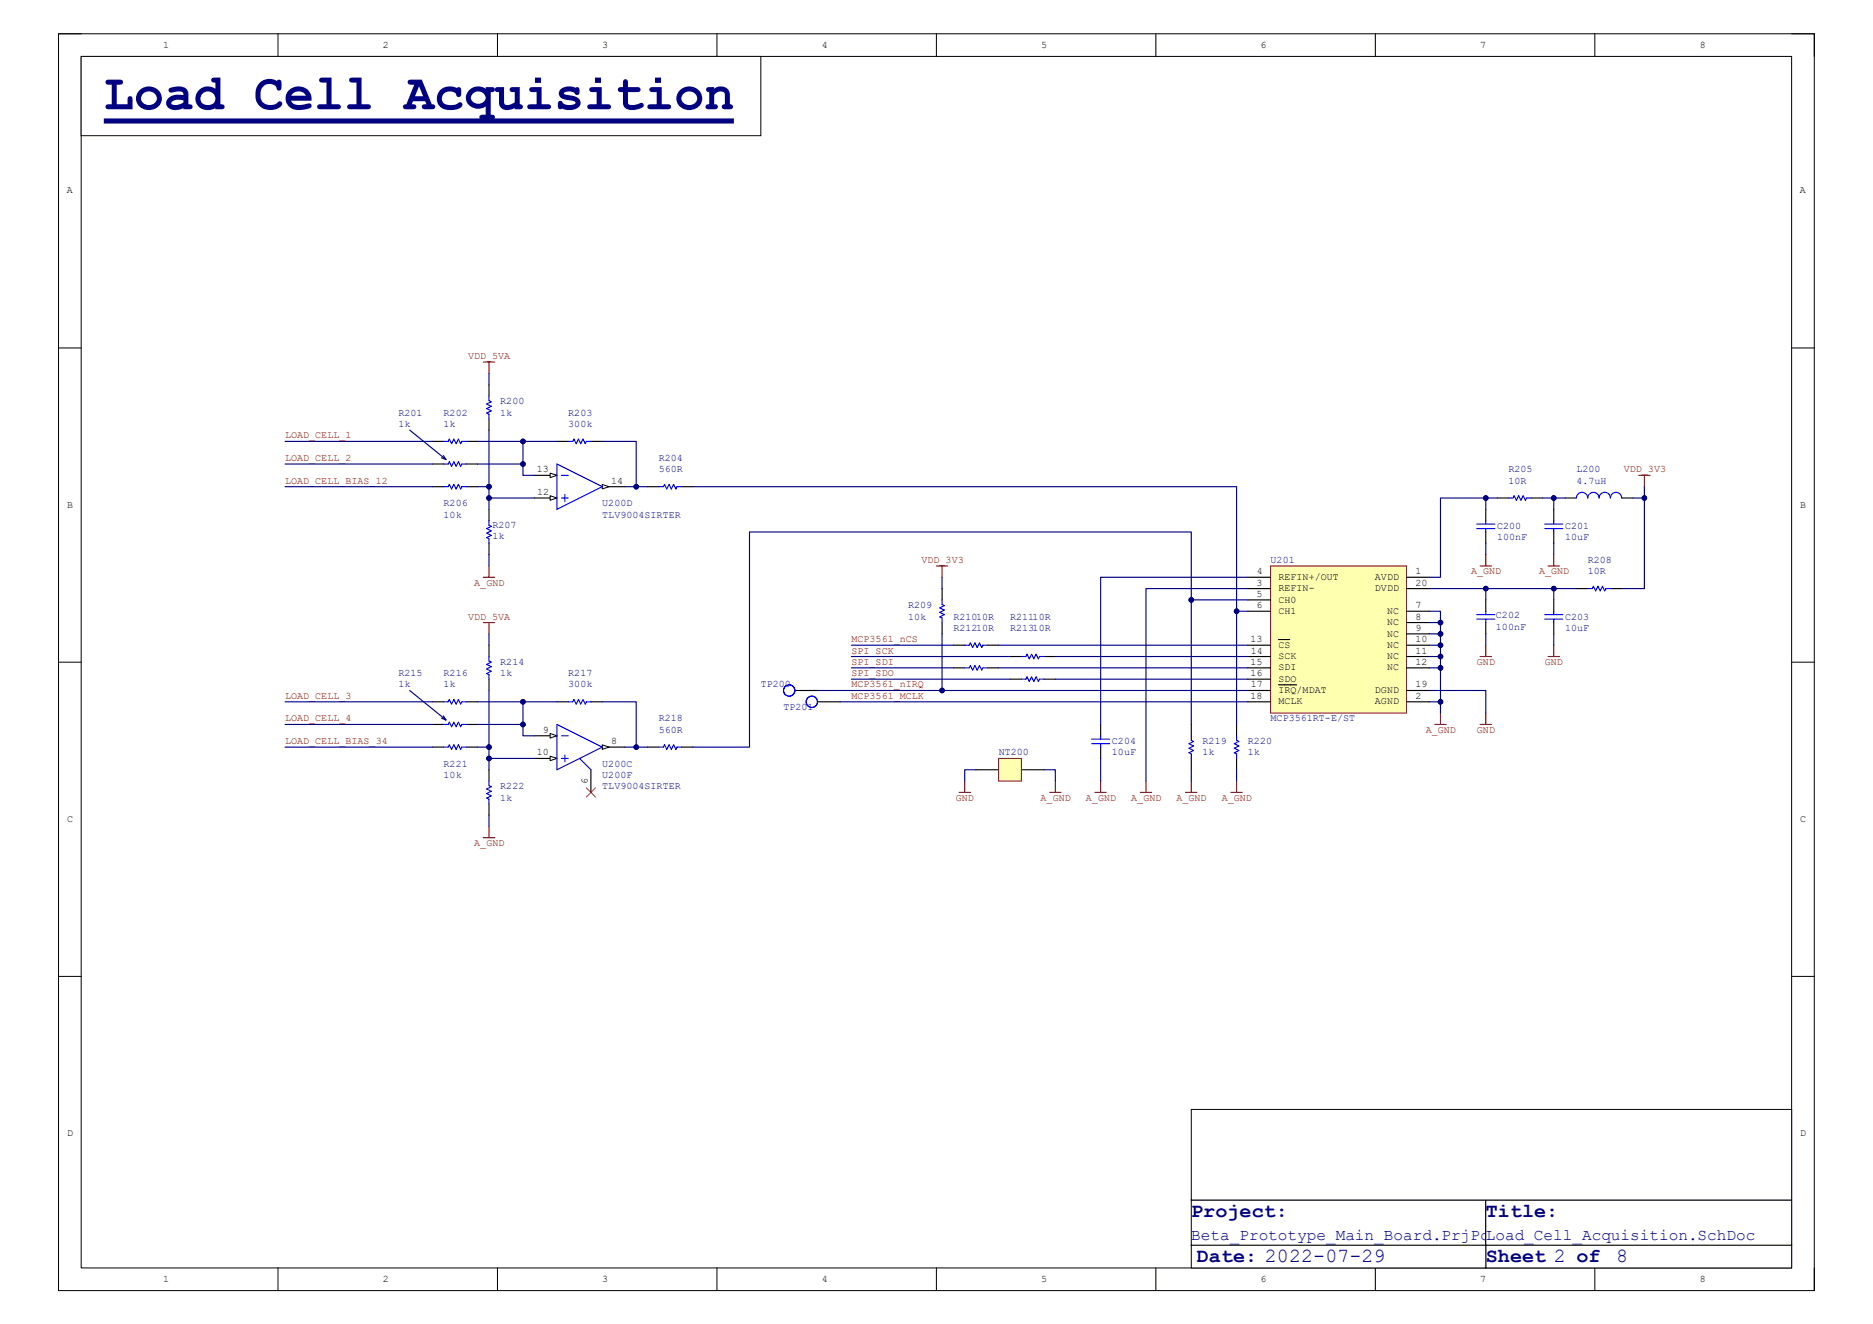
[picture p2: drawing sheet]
<svg xmlns="http://www.w3.org/2000/svg" width="420mm" height="297mm" viewBox="0 0 420 297" stroke-linecap="round" stroke-linejoin="round" font-family="sans-serif">
<path d="M13.1 7.6h393.7v281.9h-393.7z" fill="none" stroke="#000" stroke-width=".22"/>
<path d="M18.2 12.7h383.5v271.7h-383.5z" fill-rule="evenodd" fill="#fff"/>
<g fill="none" stroke="#000" stroke-width=".22">
<path d="M13.1 7.6h5.1M18.2 12.7h383.5v271.7h-383.5zM62.3 7.6v5.1M111.5 7.6v5.1M160.8 7.6v5.1M210 7.6v5.1M259.2 7.6v5.1M308.4 7.6v5.1M357.6 7.6v5.1M401.7 7.6h5.1v5.1M13.1 78.1h5.1M401.7 78.1h5.1"/>
<path d="M13.1 148.5h5.1M401.7 148.5h5.1M13.1 219h5.1M401.7 219h5.1M62.3 284.4v5.1M111.5 284.4v5.1M160.8 284.4v5.1M210 284.4v5.1M259.2 284.4v5.1M308.4 284.4v5.1M357.6 284.4v5.1M406.8 284.4v5.1"/>
</g>
<path d="M91.9 96.5l8.1 6.6M99 102.7l1 .4M99.4 102.2l.6 .9" fill="none" stroke="#000080" stroke-width=".25"/>
<path d="M367.5 106.6h2.5M368.7 106.6v2.6M331.9 127h2.5M333.2 124.4v2.6M347.1 127h2.6M348.4 124.4v2.6M323 160v2.5M331.9 147.3h2.5M333.2 144.7v2.6M333.2 160v2.5M321.7 162.5h2.6M331.9 162.5h2.5" fill="none" stroke="#800000" stroke-width=".25"/>
<path d="M333.2 114.3v2.5M333.2 119.3v2.6M335.7 111.7h2.5M343.3 111.7h2.6M350.9 111.7h2.6M363.6 111.7h2.6M333.2 134.6v2.5M333.2 139.7v2.5M353.5 132h2.5M361.1 132h2.5M246.8 162.5v2.6M246.8 167.6v2.5" fill="none" stroke="#000" stroke-width=".25"/>
<g fill="none" stroke="#00f" stroke-width=".25">
<path d="M331.1 117.6h4.1M331.1 118.6h4.1M333.2 116.8v.8M333.2 118.6v.7M338.2 111.7h1.1l.2-.5 .5 1 .5-1 .5 1 .5-1 .6 1 .2-.5h1M353.5 111.7a1.27 1.27 0 0 1 1.3-1.3 1.27 1.27 0 0 1 1.2 1.3 1.27 1.27 0 0 1 1.3-1.3 1.27 1.27 0 0 1 1.3 1.3 1.27 1.27 0 0 1 1.2-1.3 1.27 1.27 0 0 1 1.3 1.3 1.27 1.27 0 0 1 1.3-1.3 1.27 1.27 0 0 1 1.2 1.3M331.1 137.9h4.1M331.1 138.9h4.1M333.2 137.1v.8M333.2 138.9v.8M356 132h1l.3-.5 .5 1 .5-1 .5 1 .5-1 .5 1 .3-.5h1M244.8 165.8h4"/>
<path d="M244.8 166.8h4M246.8 165.1v.7M246.8 166.8v.8"/>
</g>
<path d="M284.9 127h30.5v33h-30.5z" fill-rule="evenodd" fill="#ffffb0"/>
<path d="M284.9 127h30.5v33h-30.5z" fill="none" stroke="#800000" stroke-width=".22"/>
<g fill="none" stroke="#000" stroke-width=".25">
<path d="M145.2 109.2h2.5M152.8 109.2h2.6M211.2 132v2.6M211.2 139.7v2.5M279.8 129.5h5.1M279.8 132h5.1M279.8 134.6h5.1M279.8 137.1h5.1M315.4 129.5h5.1M315.4 132h5.1M315.4 137.1h5.1M315.4 139.7h5.1"/>
<path d="M178.2 154.9h5.1M183.3 157.4h5.1M213.8 144.7h2.5M213.8 149.8h2.5M221.4 144.7h2.5M221.4 149.8h2.5M226.5 147.3h2.5M226.5 152.4h2.5M234.1 147.3h2.5M234.1 152.4h2.5M279.8 157.4h5.1M279.8 144.7h5.1"/>
<path d="M279.8 147.3h5.1M279.8 149.8h5.1M279.8 152.4h5.1M279.8 154.9h5.1M286.7 143.5h2.5M286.7 153.6h4M315.4 157.4h5.1M315.4 142.2h5.1M315.4 144.7h5.1M315.4 147.3h5.1M315.4 149.8h5.1M315.4 154.9h5.1"/>
<path d="M145.2 167.6h2.5M152.8 167.6h2.6M267.1 162.5v2.6M267.1 170.1v2.6M277.3 162.5v2.6M277.3 170.1v2.6"/>
</g>
<path d="M210 127h2.5M211.2 127v2.5M245.5 177.8h2.6M246.8 175.2v2.6M255.7 177.8h2.5M257 175.2v2.6M265.9 177.8h2.5M267.1 175.2v2.6M276 177.8h2.6M277.3 175.2v2.6" fill="none" stroke="#800000" stroke-width=".25"/>
<g fill="none" stroke="#00f" stroke-width=".25">
<path d="M147.7 109.2h1.1l.2-.5 .5 1 .5-1 .5 1 .5-1 .6 1 .2-.5h1M211.2 134.6v1l.6 .2-1.1 .6 1.1 .5-1.1 .5 1.1 .5-1.1 .5 .5 .2v1.1M216.3 144.7h1l.3-.5 .5 1 .5-1 .5 1 .5-1 .5 1 .3-.5h1M216.3 149.8h1l.3-.5 .5 1 .5-1 .5 1 .5-1 .5 1 .3-.5h1M229 147.3h1l.3-.5 .5 1 .5-1 .5 1 .5-1 .5 1 .3-.5h1M229 152.4h1l.3-.6 .5 1.1 .5-1.1 .5 1.1 .5-1.1 .5 1.1 .3-.5h1M147.7 167.6h1.1l.2-.5 .5 1 .5-1 .5 1 .5-1 .6 1 .2-.5h1M267.1 165.1v1l.5 .2-1 .5 1 .5-1 .6 1 .5-1 .5 .5 .2v1M277.3 165.1v1l.5 .2-1 .5 1 .5-1 .6 1 .5-1 .5 .5 .2v1"/>
<circle cx="177" cy="154.9" r="1.27"/>
<circle cx="182" cy="157.4" r="1.27"/>
</g>
<path d="M18.2 12.7h152.4v17.7h-152.4z" fill-rule="evenodd" fill="#fff"/>
<path d="M18.2 12.7h152.4v17.7h-152.4z" fill="none" stroke="#000" stroke-width=".22"/>
<path d="M23.3 27.1h141.3" fill="none" stroke="#000080" stroke-width="1.1" stroke-linecap="butt"/>
<g fill="none" stroke="#00f" stroke-width=".25">
<path d="M99.5 99h1l.3-.5 .5 1 .5-1 .5 1 .5-1 .5 1 .2-.5h1.1M109.6 88.9v1l.6 .2-1.1 .5 1.1 .5-1.1 .6 1.1 .5-1.1 .5 .5 .2v1M127.4 99h1l.3-.5 .5 1 .5-1 .5 1 .5-1 .5 1 .3-.5h1M99.5 109.2h1l.3-.5 .5 1 .5-1 .5 1 .5-1 .5 1 .2-.5h1.1M99.5 104.1h1l.3-.5 .5 1 .5-1 .5 1 .5-1 .5 1 .2-.5h1.1M109.6 116.8v1l.6 .3-1.1 .5 1.1 .5-1.1 .5 1.1 .5-1.1 .5 .5 .3v1M99.5 157.4h1l.3-.5 .5 1 .5-1 .5 1 .5-1 .5 1 .2-.5h1.1M109.6 147.3v1l.6 .2-1.1 .6 1.1 .5-1.1 .5 1.1 .5-1.1 .5 .5 .2v1.1M127.4 157.4h1l.3-.5 .5 1 .5-1 .5 1 .5-1 .5 1 .3-.5h1M99.5 167.6h1l.3-.5 .5 1 .5-1 .5 1 .5-1 .5 1 .2-.5h1.1M99.5 162.5h1l.3-.5 .5 1 .5-1 .5 1 .5-1 .5 1 .2-.5h1.1M109.6 175.2v1l.6 .3-1.1 .5 1.1 .5-1.1 .5 1.1 .5-1.1 .5 .5 .3v1"/>
<path d="M130 170.1l2.5 2.6"/>
</g>
<g fill="none" stroke="#000" stroke-width=".25">
<path d="M96.9 99h2.6M104.6 99h2.5M109.6 86.3v2.6M109.6 93.9v2.6M124.9 99h2.5M132.5 99h2.5M96.9 109.2h2.6M96.9 104.1h2.6M104.6 109.2h2.5M104.6 104.1h2.5M109.6 114.3v2.5M109.6 121.9v2.5"/>
<path d="M96.9 157.4h2.6M104.6 157.4h2.5M109.6 144.7v2.6M109.6 152.4v2.5M124.9 157.4h2.5M132.5 157.4h2.5M96.9 167.6h2.6M96.9 162.5h2.6M104.6 167.6h2.5M104.6 162.5h2.5M109.6 172.7v2.5M119.8 170.1h5.1"/>
<path d="M132.5 172.7v5.1M109.6 180.3v2.5"/>
</g>
<path d="M108.4 81.2h2.5M109.6 81.2v2.6M108.4 139.7h2.5M108.4 129.5h2.5M109.6 127v2.5M109.6 139.7v2.5M108.4 187.9h2.5M109.6 185.4v2.5" fill="none" stroke="#800000" stroke-width=".25"/>
<path d="M131.5 176.7l2 2.1M133.5 176.7l-2 2.1" fill="none" stroke="#f00" stroke-width=".22"/>
<path d="M123.4 169.6l1.5 .5-1.5 .5z" fill="#f8fcff"/>
<path d="M123.4 169.6l1.5 .5-1.5 .5z" fill="none" stroke="#000" stroke-width=".22"/>
<path d="M119.8 165.1h5.1" fill="none" stroke="#000" stroke-width=".25"/>
<path d="M123.4 164.5l1.5 .6-1.5 .5z" fill="#f8fcff"/>
<path d="M123.4 164.5l1.5 .6-1.5 .5z" fill="none" stroke="#000" stroke-width=".22"/>
<path d="M135 167.6h5.1" fill="none" stroke="#000" stroke-width=".25"/>
<path d="M135 167.1l1.6 .5-1.6 .5z" fill="#f8fcff"/>
<path d="M135 167.1l1.6 .5-1.6 .5z" fill="none" stroke="#000" stroke-width=".22"/>
<path d="M124.9 162.5l10.1 5.1-10.1 5.1zM125.9 165.1h1.5M125.9 170.1h1.5M126.7 169.4v1.5" fill="none" stroke="#00f" stroke-width=".25"/>
<path d="M119.8 111.7h5.1" fill="none" stroke="#000" stroke-width=".25"/>
<path d="M123.4 111.2l1.5 .5-1.5 .5z" fill="#f8fcff"/>
<path d="M123.4 111.2l1.5 .5-1.5 .5z" fill="none" stroke="#000" stroke-width=".22"/>
<path d="M119.8 106.6h5.1" fill="none" stroke="#000" stroke-width=".25"/>
<path d="M123.4 106.1l1.5 .5-1.5 .5z" fill="#f8fcff"/>
<path d="M123.4 106.1l1.5 .5-1.5 .5z" fill="none" stroke="#000" stroke-width=".22"/>
<path d="M135 109.2h5.1" fill="none" stroke="#000" stroke-width=".25"/>
<path d="M135 108.7l1.6 .5-1.6 .5z" fill="#f8fcff"/>
<path d="M135 108.7l1.6 .5-1.6 .5z" fill="none" stroke="#000" stroke-width=".22"/>
<path d="M124.9 104.1l10.1 5.1-10.1 5.1zM125.9 106.6h1.5M125.9 111.7h1.5M126.7 111v1.5" fill="none" stroke="#00f" stroke-width=".25"/>
<path d="M320.5 139.7h2.5" fill="none" stroke="#000080" stroke-width=".25"/>
<circle cx="323" cy="139.7" r=".51" fill="#000080"/>
<circle cx="323" cy="139.7" r=".51" fill="none" stroke="#000080" stroke-width=".22"/>
<path d="M320.5 142.2h2.5" fill="none" stroke="#000080" stroke-width=".25"/>
<circle cx="323" cy="142.2" r=".51" fill="#000080"/>
<circle cx="323" cy="142.2" r=".51" fill="none" stroke="#000080" stroke-width=".22"/>
<path d="M320.5 144.7h2.5" fill="none" stroke="#000080" stroke-width=".25"/>
<circle cx="323" cy="144.7" r=".51" fill="#000080"/>
<circle cx="323" cy="144.7" r=".51" fill="none" stroke="#000080" stroke-width=".22"/>
<path d="M320.5 147.3h2.5" fill="none" stroke="#000080" stroke-width=".25"/>
<circle cx="323" cy="147.3" r=".51" fill="#000080"/>
<circle cx="323" cy="147.3" r=".51" fill="none" stroke="#000080" stroke-width=".22"/>
<path d="M320.5 149.8h2.5" fill="none" stroke="#000080" stroke-width=".25"/>
<circle cx="323" cy="149.8" r=".51" fill="#000080"/>
<circle cx="323" cy="149.8" r=".51" fill="none" stroke="#000080" stroke-width=".22"/>
<path d="M320.5 154.9h12.7v5.1M323 157.4v2.6" fill="none" stroke="#000080" stroke-width=".25"/>
<circle cx="323" cy="157.4" r=".51" fill="#000080"/>
<circle cx="323" cy="157.4" r=".51" fill="none" stroke="#000080" stroke-width=".22"/>
<path d="M335.7 111.7h-2.5v2.6M333.2 121.9v2.5M348.4 121.9v2.5" fill="none" stroke="#000080" stroke-width=".25"/>
<circle cx="333.2" cy="111.7" r=".51" fill="#000080"/>
<circle cx="333.2" cy="111.7" r=".51" fill="none" stroke="#000080" stroke-width=".22"/>
<path d="M333.2 111.7h-10.2v17.8h-2.5" fill="none" stroke="#000080" stroke-width=".25"/>
<circle cx="333.2" cy="111.7" r=".51" fill="#000080"/>
<circle cx="333.2" cy="111.7" r=".51" fill="none" stroke="#000080" stroke-width=".22"/>
<path d="M348.4 111.7v2.6" fill="none" stroke="#000080" stroke-width=".25"/>
<circle cx="348.4" cy="111.7" r=".51" fill="#000080"/>
<circle cx="348.4" cy="111.7" r=".51" fill="none" stroke="#000080" stroke-width=".22"/>
<path d="M366.2 111.7h2.5" fill="none" stroke="#000080" stroke-width=".25"/>
<circle cx="368.7" cy="111.7" r=".51" fill="#000080"/>
<circle cx="368.7" cy="111.7" r=".51" fill="none" stroke="#000080" stroke-width=".22"/>
<path d="M320.5 132h12.7v2.6M333.2 142.2v2.5" fill="none" stroke="#000080" stroke-width=".25"/>
<circle cx="333.2" cy="132" r=".51" fill="#000080"/>
<circle cx="333.2" cy="132" r=".51" fill="none" stroke="#000080" stroke-width=".22"/>
<path d="M333.2 132h20.3" fill="none" stroke="#000080" stroke-width=".25"/>
<circle cx="333.2" cy="132" r=".51" fill="#000080"/>
<circle cx="333.2" cy="132" r=".51" fill="none" stroke="#000080" stroke-width=".22"/>
<circle cx="348.4" cy="132" r=".51" fill="#000080"/>
<circle cx="348.4" cy="132" r=".51" fill="none" stroke="#000080" stroke-width=".22"/>
<path d="M279.8 129.5h-33v33M190.9 144.7h22.9M190.9 147.3h35.6M190.9 149.8h22.9M190.9 152.4h35.6M211.2 142.2v12.7M223.9 144.7h55.9M223.9 149.8h55.9M236.6 147.3h43.2M236.6 152.4h43.2M246.8 170.1v5.1" fill="none" stroke="#000080" stroke-width=".25"/>
<circle cx="211.2" cy="154.9" r=".51" fill="#000080"/>
<circle cx="211.2" cy="154.9" r=".51" fill="none" stroke="#000080" stroke-width=".22"/>
<path d="M211.2 129.5v2.5M279.8 134.6h-12.7v27.9M267.1 172.7v2.5M277.3 172.7v2.5" fill="none" stroke="#000080" stroke-width=".25"/>
<circle cx="267.1" cy="134.6" r=".51" fill="#000080"/>
<circle cx="267.1" cy="134.6" r=".51" fill="none" stroke="#000080" stroke-width=".22"/>
<path d="M279.8 137.1h-2.5v25.4" fill="none" stroke="#000080" stroke-width=".25"/>
<circle cx="277.3" cy="137.1" r=".51" fill="#000080"/>
<circle cx="277.3" cy="137.1" r=".51" fill="none" stroke="#000080" stroke-width=".22"/>
<path d="M155.4 109.2h121.9v27.9" fill="none" stroke="#000080" stroke-width=".25"/>
<circle cx="277.3" cy="137.1" r=".51" fill="#000080"/>
<circle cx="277.3" cy="137.1" r=".51" fill="none" stroke="#000080" stroke-width=".22"/>
<path d="M267.1 134.6v-15.3h-99v48.3h-12.7" fill="none" stroke="#000080" stroke-width=".25"/>
<circle cx="267.1" cy="134.6" r=".51" fill="#000080"/>
<circle cx="267.1" cy="134.6" r=".51" fill="none" stroke="#000080" stroke-width=".22"/>
<path d="M279.8 132h-22.8v43.2M135 157.4h7.7v10.2" fill="none" stroke="#000080" stroke-width=".25"/>
<circle cx="142.7" cy="167.6" r=".51" fill="#000080"/>
<circle cx="142.7" cy="167.6" r=".51" fill="none" stroke="#000080" stroke-width=".22"/>
<path d="M109.6 142.2v2.5M63.9 167.6h33M109.6 170.1v2.6M109.6 182.8v2.6" fill="none" stroke="#000080" stroke-width=".25"/>
<circle cx="109.6" cy="170.1" r=".51" fill="#000080"/>
<circle cx="109.6" cy="170.1" r=".51" fill="none" stroke="#000080" stroke-width=".22"/>
<path d="M107.1 162.5h10.2" fill="none" stroke="#000080" stroke-width=".25"/>
<circle cx="117.3" cy="162.5" r=".51" fill="#000080"/>
<circle cx="117.3" cy="162.5" r=".51" fill="none" stroke="#000080" stroke-width=".22"/>
<path d="M107.1 157.4h10.2" fill="none" stroke="#000080" stroke-width=".25"/>
<circle cx="117.3" cy="157.4" r=".51" fill="#000080"/>
<circle cx="117.3" cy="157.4" r=".51" fill="none" stroke="#000080" stroke-width=".22"/>
<path d="M63.9 157.4h33M63.9 162.5h33M107.1 167.6h2.5" fill="none" stroke="#000080" stroke-width=".25"/>
<circle cx="109.6" cy="167.6" r=".51" fill="#000080"/>
<circle cx="109.6" cy="167.6" r=".51" fill="none" stroke="#000080" stroke-width=".22"/>
<path d="M135 99h7.7v10.2" fill="none" stroke="#000080" stroke-width=".25"/>
<circle cx="142.7" cy="109.2" r=".51" fill="#000080"/>
<circle cx="142.7" cy="109.2" r=".51" fill="none" stroke="#000080" stroke-width=".22"/>
<path d="M109.6 83.8v2.5M63.9 109.2h33M109.6 111.7v2.6M109.6 124.4v2.6" fill="none" stroke="#000080" stroke-width=".25"/>
<circle cx="109.6" cy="111.7" r=".51" fill="#000080"/>
<circle cx="109.6" cy="111.7" r=".51" fill="none" stroke="#000080" stroke-width=".22"/>
<path d="M107.1 104.1h10.2" fill="none" stroke="#000080" stroke-width=".25"/>
<circle cx="117.3" cy="104.1" r=".51" fill="#000080"/>
<circle cx="117.3" cy="104.1" r=".51" fill="none" stroke="#000080" stroke-width=".22"/>
<path d="M107.1 99h10.2" fill="none" stroke="#000080" stroke-width=".25"/>
<circle cx="117.3" cy="99" r=".51" fill="#000080"/>
<circle cx="117.3" cy="99" r=".51" fill="none" stroke="#000080" stroke-width=".22"/>
<path d="M63.9 99h33M63.9 104.1h33M107.1 109.2h2.5" fill="none" stroke="#000080" stroke-width=".25"/>
<circle cx="109.6" cy="109.2" r=".51" fill="#000080"/>
<circle cx="109.6" cy="109.2" r=".51" fill="none" stroke="#000080" stroke-width=".22"/>
<path d="M109.6 96.5v15.2h10.2" fill="none" stroke="#000080" stroke-width=".25"/>
<circle cx="109.6" cy="111.7" r=".51" fill="#000080"/>
<circle cx="109.6" cy="111.7" r=".51" fill="none" stroke="#000080" stroke-width=".22"/>
<circle cx="109.6" cy="109.2" r=".51" fill="#000080"/>
<circle cx="109.6" cy="109.2" r=".51" fill="none" stroke="#000080" stroke-width=".22"/>
<path d="M124.9 99h-7.6v7.6h2.5" fill="none" stroke="#000080" stroke-width=".25"/>
<circle cx="117.3" cy="104.1" r=".51" fill="#000080"/>
<circle cx="117.3" cy="104.1" r=".51" fill="none" stroke="#000080" stroke-width=".22"/>
<circle cx="117.3" cy="99" r=".51" fill="#000080"/>
<circle cx="117.3" cy="99" r=".51" fill="none" stroke="#000080" stroke-width=".22"/>
<path d="M140.1 109.2h5.1" fill="none" stroke="#000080" stroke-width=".25"/>
<circle cx="142.7" cy="109.2" r=".51" fill="#000080"/>
<circle cx="142.7" cy="109.2" r=".51" fill="none" stroke="#000080" stroke-width=".22"/>
<path d="M320.5 137.1h2.5v20.3h-2.5" fill="none" stroke="#000080" stroke-width=".25"/>
<circle cx="323" cy="157.4" r=".51" fill="#000080"/>
<circle cx="323" cy="157.4" r=".51" fill="none" stroke="#000080" stroke-width=".22"/>
<circle cx="323" cy="149.8" r=".51" fill="#000080"/>
<circle cx="323" cy="149.8" r=".51" fill="none" stroke="#000080" stroke-width=".22"/>
<circle cx="323" cy="147.3" r=".51" fill="#000080"/>
<circle cx="323" cy="147.3" r=".51" fill="none" stroke="#000080" stroke-width=".22"/>
<circle cx="323" cy="144.7" r=".51" fill="#000080"/>
<circle cx="323" cy="144.7" r=".51" fill="none" stroke="#000080" stroke-width=".22"/>
<circle cx="323" cy="142.2" r=".51" fill="#000080"/>
<circle cx="323" cy="142.2" r=".51" fill="none" stroke="#000080" stroke-width=".22"/>
<circle cx="323" cy="139.7" r=".51" fill="#000080"/>
<circle cx="323" cy="139.7" r=".51" fill="none" stroke="#000080" stroke-width=".22"/>
<path d="M345.9 111.7h5" fill="none" stroke="#000080" stroke-width=".25"/>
<circle cx="348.4" cy="111.7" r=".51" fill="#000080"/>
<circle cx="348.4" cy="111.7" r=".51" fill="none" stroke="#000080" stroke-width=".22"/>
<path d="M368.7 109.2v22.8h-5.1" fill="none" stroke="#000080" stroke-width=".25"/>
<circle cx="368.7" cy="111.7" r=".51" fill="#000080"/>
<circle cx="368.7" cy="111.7" r=".51" fill="none" stroke="#000080" stroke-width=".22"/>
<path d="M109.6 154.9v15.2h10.2" fill="none" stroke="#000080" stroke-width=".25"/>
<circle cx="109.6" cy="170.1" r=".51" fill="#000080"/>
<circle cx="109.6" cy="170.1" r=".51" fill="none" stroke="#000080" stroke-width=".22"/>
<circle cx="109.6" cy="167.6" r=".51" fill="#000080"/>
<circle cx="109.6" cy="167.6" r=".51" fill="none" stroke="#000080" stroke-width=".22"/>
<path d="M124.9 157.4h-7.6v7.7h2.5" fill="none" stroke="#000080" stroke-width=".25"/>
<circle cx="117.3" cy="162.5" r=".51" fill="#000080"/>
<circle cx="117.3" cy="162.5" r=".51" fill="none" stroke="#000080" stroke-width=".22"/>
<circle cx="117.3" cy="157.4" r=".51" fill="#000080"/>
<circle cx="117.3" cy="157.4" r=".51" fill="none" stroke="#000080" stroke-width=".22"/>
<path d="M140.1 167.6h5.1" fill="none" stroke="#000080" stroke-width=".25"/>
<circle cx="142.7" cy="167.6" r=".51" fill="#000080"/>
<circle cx="142.7" cy="167.6" r=".51" fill="none" stroke="#000080" stroke-width=".22"/>
<path d="M91.9 154.9l8.1 6.6M99 161.1l1 .4M99.4 160.6l.6 .9" fill="none" stroke="#000080" stroke-width=".25"/>
<path d="M267.1 269.2h66.1v10.2h-66.1z" fill-rule="evenodd" fill="#fff"/>
<path d="M267.1 269.2h66.1v10.2h-66.1z" fill="none" stroke="#000" stroke-width=".22"/>
<path d="M333.2 269.2h68.5v10.2h-68.5z" fill-rule="evenodd" fill="#fff"/>
<path d="M333.2 269.2h68.5v10.2h-68.5z" fill="none" stroke="#000" stroke-width=".22"/>
<path d="M267.1 248.9h134.6v20.3h-134.6z" fill-rule="evenodd" fill="#fff"/>
<path d="M267.1 248.9h134.6v20.3h-134.6z" fill="none" stroke="#000" stroke-width=".22"/>
<path d="M333.2 279.4h68.5v5h-68.5z" fill-rule="evenodd" fill="#fff"/>
<path d="M333.2 279.4h68.5v5h-68.5z" fill="none" stroke="#000" stroke-width=".22"/>
<path d="M267.1 279.4h66.1v5h-66.1z" fill-rule="evenodd" fill="#fff"/>
<path d="M267.1 279.4h66.1v5h-66.1z" fill="none" stroke="#000" stroke-width=".22"/>
<path d="M218.9 172.7h5M229 172.7h5.1" fill="none" stroke="#000" stroke-width=".25"/>
<path d="M223.9 170.1h5.1v5.1h-5.1z" fill-rule="evenodd" fill="#ffffb0"/>
<path d="M223.9 170.1h5.1v5.1h-5.1z" fill="none" stroke="#800000" stroke-width=".22"/>
<path d="M215.1 177.8h2.5M216.3 175.2v2.6M235.4 177.8h2.5M236.6 175.2v2.6" fill="none" stroke="#800000" stroke-width=".25"/>
<path d="M183.3 154.9h96.5M188.4 157.4h91.4M218.9 172.7h-2.6v2.5M234.1 172.7h2.5v2.5" fill="none" stroke="#000080" stroke-width=".25"/>
<circle cx="211.2" cy="154.9" r=".51" fill="#000080"/>
<circle cx="211.2" cy="154.9" r=".51" fill="none" stroke="#000080" stroke-width=".22"/>
<path d="M348.4 114.3v2.5M348.4 119.3v2.6M348.4 134.6v2.5M348.4 139.7v2.5" fill="none" stroke="#000" stroke-width=".25"/>
<path d="M346.4 118.6h4M346.4 117.6h4M348.4 116.8v.8M348.4 118.6v.7M346.4 138.9h4M346.4 137.9h4M348.4 137.1v.8M348.4 138.9v.8" fill="none" stroke="#00f" stroke-width=".25"/>
<path d="M347.1 147.3h2.6M348.4 144.7v2.6" fill="none" stroke="#800000" stroke-width=".25"/>
<path d="M348.4 132v2.6M348.4 142.2v2.5" fill="none" stroke="#000080" stroke-width=".25"/>
<circle cx="348.4" cy="132" r=".51" fill="#000080"/>
<circle cx="348.4" cy="132" r=".51" fill="none" stroke="#000080" stroke-width=".22"/>
<text font-size="11.2" fill="#000080" x="23.3" y="24.5">Load Cell Acquisition</text>
<g font-size="4.5" fill="#00007f">
<text x="267.1" y="272.9">Project:</text>
<text x="333.2" y="272.9">Title:</text>
<text x="268.4" y="283.1">Date: 2022-07-29</text>
<text x="333.2" y="283.1">Sheet 2 of</text>
<text x="362.4" y="283.1">8</text>
</g>
<g font-size="3.6" fill="#00007f">
<text x="267.1" y="278.3">Beta_Prototype_Main_Board.PrjPcb</text>
<text x="333.2" y="278.3">Load_Cell_Acquisition.SchDoc</text>
</g>
<g font-size="2.2">
<text x="36.6" y="10.7">1</text>
<text x="85.9" y="10.7">2</text>
<text x="135" y="10.7">3</text>
<text x="184.3" y="10.7">4</text>
<text x="233.5" y="10.7">5</text>
<text x="282.7" y="10.7">6</text>
<text x="331.9" y="10.7">7</text>
<text x="381.1" y="10.7">8</text>
<text x="15" y="43.4">A</text>
<text x="403.6" y="43.4">A</text>
<text x="120.4" y="106">13</text>
<text x="15.1" y="113.9">B</text>
<text x="120.4" y="111">12</text>
<text x="137.1" y="108.5">14</text>
<text x="403.7" y="113.9">B</text>
<text x="281.7" y="131.4">3</text>
<text x="281.8" y="128.8">4</text>
<text x="286.7" y="130.1">REFIN+/OUT</text>
<text x="308.3" y="130.1">AVDD</text>
<text x="317.4" y="128.8">1</text>
<text x="317.4" y="131.4">20</text>
<text x="281.7" y="133.9">5</text>
<text x="281.7" y="136.4">6</text>
<text x="286.7" y="132.6">REFIN-</text>
<text x="286.7" y="135.2">CH0</text>
<text x="286.7" y="137.7">CH1</text>
<text x="308.3" y="132.6">DVDD</text>
<text x="311.1" y="137.7">NC</text>
<text x="317.4" y="136.4">7</text>
<text x="311.1" y="140.3">NC</text>
<text x="311.1" y="142.8">NC</text>
<text x="317.4" y="139">8</text>
<text x="317.4" y="141.5">9</text>
<text x="280.4" y="144.1">13</text>
<text x="280.4" y="149.1">15</text>
<text x="280.5" y="146.6">14</text>
<text x="286.7" y="145.3">CS</text>
<text x="286.7" y="147.9">SCK</text>
<text x="311.1" y="145.3">NC</text>
<text x="311.1" y="147.9">NC</text>
<text x="317.4" y="144.1">10</text>
<text x="317.4" y="146.6">11</text>
<text x="317.4" y="149.1">12</text>
<text x="280.4" y="151.7">16</text>
<text x="280.5" y="154.2">17</text>
<text x="286.7" y="150.4">SDI</text>
<text x="286.7" y="153">SDO</text>
<text x="286.7" y="155.5">IRQ/MDAT</text>
<text x="308.3" y="155.5">DGND</text>
<text x="311.1" y="150.4">NC</text>
<text x="317.4" y="154.2">19</text>
<text x="280.4" y="156.8">18</text>
<text x="286.7" y="158">MCLK</text>
<text x="308.3" y="158">AGND</text>
<text x="317.4" y="156.8">2</text>
<text x="121.7" y="164.4">9</text>
<text x="137.1" y="166.9">8</text>
<text x="120.4" y="169.5">10</text>
<text x="131.8" y="175.9" transform="rotate(-90 131.8 175.9)">6</text>
<text x="15.1" y="184.4">C</text>
<text x="403.7" y="184.4">C</text>
<text x="15" y="254.8">D</text>
<text x="403.6" y="254.8">D</text>
<text x="36.6" y="287.6">1</text>
<text x="85.9" y="287.6">2</text>
<text x="135" y="287.6">3</text>
<text x="184.3" y="287.6">4</text>
<text x="233.5" y="287.6">5</text>
<text x="282.7" y="287.6">6</text>
<text x="331.9" y="287.6">7</text>
<text x="381.1" y="287.6">8</text>
</g>
<g font-size="2.2" fill="#800000">
<text x="104.9" y="80.6">VDD_5VA</text>
<text x="63.9" y="98.3">LOAD_CELL_1</text>
<text x="63.9" y="103.4">LOAD_CELL_2</text>
<text x="364.1" y="106">VDD_3V3</text>
<text x="63.9" y="108.5">LOAD_CELL_BIAS_12</text>
<text x="106.3" y="131.4">A_GND</text>
<text x="206.6" y="126.3">VDD_3V3</text>
<text x="329.9" y="128.8">A_GND</text>
<text x="345.1" y="128.8">A_GND</text>
<text x="104.9" y="139">VDD_5VA</text>
<text x="190.9" y="144.1">MCP3561_nCS</text>
<text x="190.9" y="146.6">SPI_SCK</text>
<text x="190.9" y="149.1">SPI_SDI</text>
<text x="331.2" y="149.1">GND</text>
<text x="346.4" y="149.1">GND</text>
<text x="190.9" y="151.7">SPI_SDO</text>
<text x="190.9" y="154.2">MCP3561_nIRQ</text>
<text x="63.9" y="156.8">LOAD_CELL_3</text>
<text x="63.9" y="161.8">LOAD_CELL_4</text>
<text x="190.9" y="156.8">MCP3561_MCLK</text>
<text x="63.9" y="166.9">LOAD_CELL_BIAS_34</text>
<text x="319.7" y="164.4">A_GND</text>
<text x="331.2" y="164.4">GND</text>
<text x="214.3" y="179.6">GND</text>
<text x="233.3" y="179.6">A_GND</text>
<text x="243.5" y="179.6">A_GND</text>
<text x="253.7" y="179.6">A_GND</text>
<text x="263.8" y="179.6">A_GND</text>
<text x="274" y="179.6">A_GND</text>
<text x="106.3" y="189.8">A_GND</text>
</g>
<g font-size="2.2" fill="#000080">
<text x="89.3" y="93.3">R201</text>
<text x="89.3" y="95.8">1k</text>
<text x="99.5" y="93.3">R202</text>
<text x="99.5" y="95.8">1k</text>
<text x="112.2" y="90.7">R200</text>
<text x="112.2" y="93.3">1k</text>
<text x="127.4" y="93.3">R203</text>
<text x="127.4" y="95.8">300k</text>
<text x="147.7" y="103.4">R204</text>
<text x="147.7" y="106">560R</text>
<text x="338.2" y="106">R205</text>
<text x="353.5" y="106">L200</text>
<text x="99.5" y="113.6">R206</text>
<text x="135" y="113.6">U200D</text>
<text x="338.2" y="108.5">10R</text>
<text x="353.5" y="108.5">4.7uH</text>
<text x="99.5" y="116.1">10k</text>
<text x="110.4" y="118.4">R207</text>
<text x="135" y="116.1">TLV9004SIRTER</text>
<text x="335.7" y="118.7">C200</text>
<text x="350.9" y="118.7">C201</text>
<text x="110.4" y="120.9">1k</text>
<text x="335.7" y="121.2">100nF</text>
<text x="350.9" y="121.2">10uF</text>
<text x="284.9" y="126.3">U201</text>
<text x="356" y="126.3">R208</text>
<text x="356" y="128.8">10R</text>
<text x="203.6" y="136.4">R209</text>
<text x="203.6" y="139">10k</text>
<text x="213.8" y="139">R21010R</text>
<text x="213.8" y="141.5">R21210R</text>
<text x="226.5" y="139">R21110R</text>
<text x="226.5" y="141.5">R21310R</text>
<text x="335.4" y="138.7">C202</text>
<text x="335.4" y="141.3">100nF</text>
<text x="350.9" y="139">C203</text>
<text x="350.9" y="141.5">10uF</text>
<text x="112.2" y="149.1">R214</text>
<text x="89.3" y="151.7">R215</text>
<text x="89.3" y="154.2">1k</text>
<text x="99.5" y="151.7">R216</text>
<text x="99.5" y="154.2">1k</text>
<text x="112.2" y="151.7">1k</text>
<text x="127.4" y="151.7">R217</text>
<text x="127.4" y="154.2">300k</text>
<text x="170.6" y="154.2">TP200</text>
<text x="147.7" y="161.8">R218</text>
<text x="175.7" y="159.3">TP201</text>
<text x="284.9" y="161.8">MCP3561RT-E/ST</text>
<text x="147.7" y="164.4">560R</text>
<text x="249.3" y="166.9">C204</text>
<text x="269.7" y="166.9">R219</text>
<text x="279.8" y="166.9">R220</text>
<text x="99.5" y="172">R221</text>
<text x="135" y="172">U200C</text>
<text x="223.9" y="169.5">NT200</text>
<text x="249.3" y="169.5">10uF</text>
<text x="269.7" y="169.5">1k</text>
<text x="279.8" y="169.5">1k</text>
<text x="99.5" y="174.5">10k</text>
<text x="112.2" y="177.1">R222</text>
<text x="112.2" y="179.6">1k</text>
<text x="135" y="174.5">U200F</text>
<text x="135" y="177.1">TLV9004SIRTER</text>
</g>
</svg>
